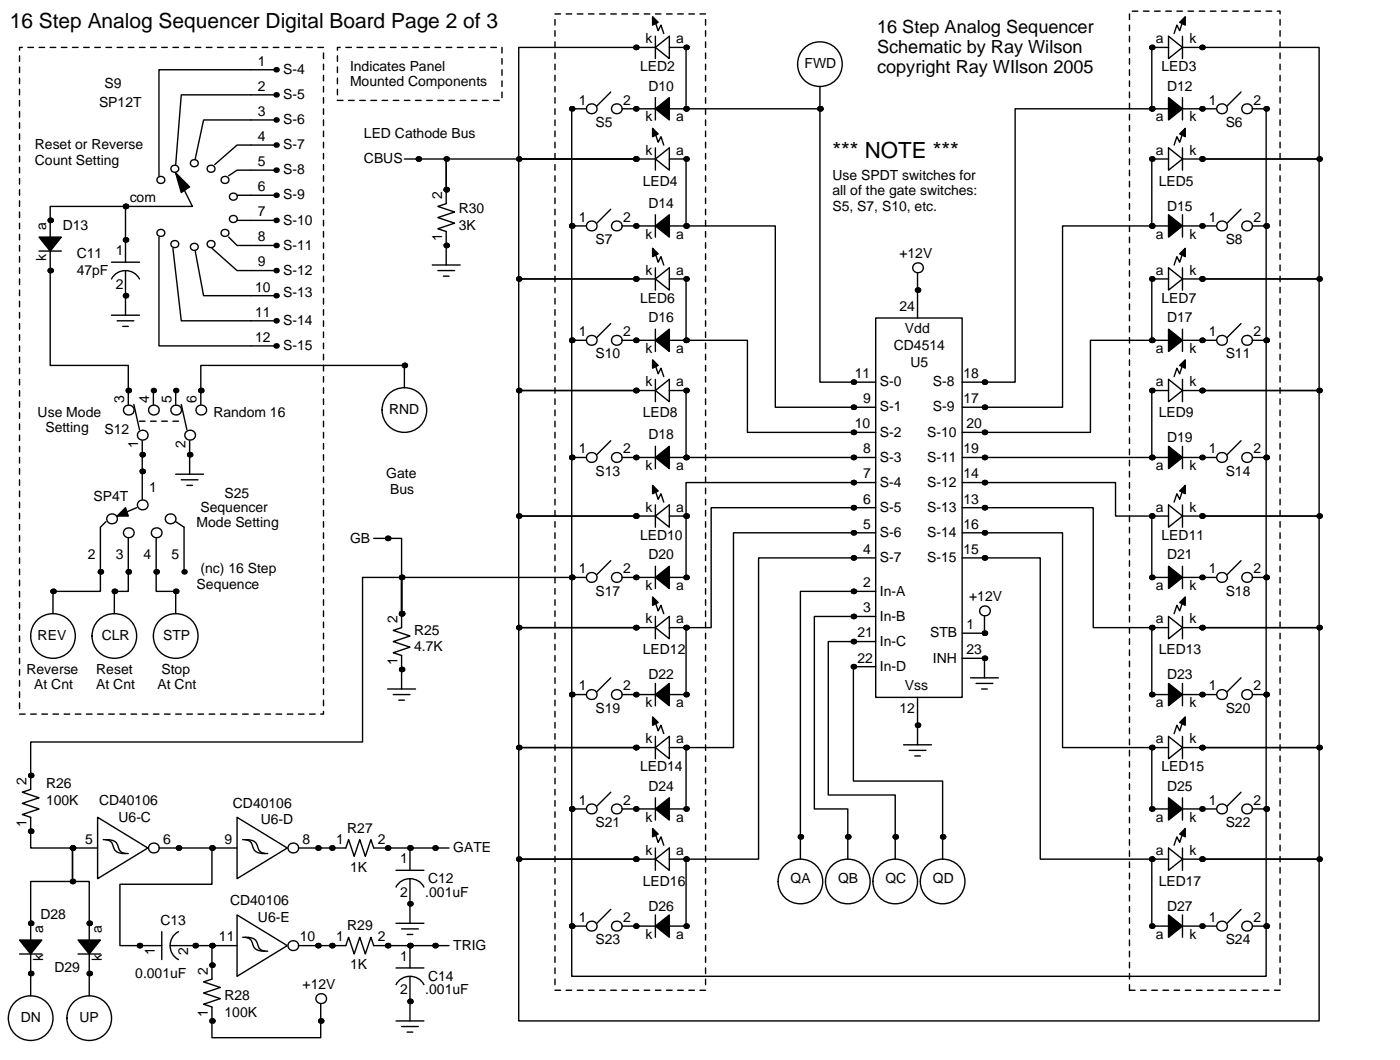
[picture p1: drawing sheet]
<svg xmlns="http://www.w3.org/2000/svg" width="255mm" height="193mm" viewBox="0 0 255 193" stroke-linecap="round" stroke-linejoin="round" font-family="sans-serif">
<g fill="none" stroke="#000" stroke-width=".25">
<path d="M104.1 19.8v158h126.5v-158M115.8 8.6h-21.3v20.4h21.3M125 8.6v11.2h24.4M149.4 19.8v49.8h10.1M149.4 15.7v4.1M209.8 19.8h-24.9v49.8h-9.6M209.8 19.8h3.1M212.9 6.6l2.5 2-2.5 2.1zM212.9 8.6h-3.1v11.2M215.4 8.6h24.9v20.4h-21.4M215.4 4.1l-.5 1.5-.5-1-.5 1.5M215.4 19.8h3.5"/>
<path d="M215.4 6.6v4.1M215.4 17.8v4M76.2 29h5.1v5.5v-5.5h34.5M115.8 29h-21.3v21.8h21.3h-21.3v20.3h21.3h-21.3v22.9h21.3h-21.3v20.3h21.3h-21.3v21.8h21.3h-21.3v20.4h21.3h-21.3v29.4h145.8v-29.4h-21.4M125 29v12.1h16.2v33.1h18.3M212.9 26.9l2.5 2.1-2.5 2zM212.9 29h-3.1v12.1M215.4 24.4l-.5 1.5-.5-1-.5 1.5M215.4 26.9v4.1M215.4 39.1v4.1M215.4 29h3.5M218.9 29h21.4v21.8h-21.4"/>
<path d="M9.1 40.1v-2.5h13.8v6.1M9.1 49.3v17.2h14.3v4.6M125 50.8v11.2h11.1v16.7h23.4M159.5 57.9h15.8v69.1h-15.8zM167.1 52.8v5.1M209.8 41.1h-16.3v33.1h-18.2M209.8 41.1h3.1M212.9 48.8l2.5 2-2.5 2zM212.9 50.8h-3.1v11.2M215.4 46.2l-.5 1.6-.5-1.1-.5 1.6M215.4 48.8v4M215.4 59.9v4.1"/>
<path d="M215.4 41.1h3.5M215.4 50.8h3.5M218.9 50.8h21.4v20.3h-21.4M73.7 66.5h-37.1v4.6M125 71.1v12.2h34.5M209.8 62h-11.2v16.7h-23.3M209.8 62h3.1M212.9 69.1l2.5 2-2.5 2.1zM212.9 71.1h-3.1v12.2M215.4 66.5l-.5 1.6-.5-1-.5 1.5M215.4 69.1v4.1M215.4 71.1h3.5"/>
<path d="M215.4 62h3.5M218.9 71.1h21.4v22.9h-21.4M25.9 82.8v3.1M70.6 98h2.6v13.8M159.5 87.9h-34.5v17.3M159.5 92.5h-30v21.8h-4.5v12.2M159.5 97h-25.9v39.1h-8.6v11.2M175.3 87.9h27.9v6.1h6.6M175.3 97h18.2v39.1h16.3M175.3 92.5h23.8v21.8h10.7M175.3 83.3h37.6M209.8 94v11.2h3.1"/>
<path d="M209.8 94h3.1M212.9 91.9l2.5 2.1-2.5 2zM215.4 89.4l-.5 1.5-.5-1-.5 1.5M215.4 83.3h3.5M215.4 81.3v4M215.4 91.9v4.1M215.4 94h3.5M218.9 94h21.4v20.3h-21.4M18.3 104.1v3.6h-8.6M23.4 104.1v3.6h-2.6M28.4 104.1v3.6h3.6M73.2 111.8v-6.6h-7.2v29.9h-60.4v6.1"/>
<path d="M73.2 105.2v6.6M104.1 105.2h-30.9v6.6M159.5 101.6h-21.3v54.9h-13.2v12.2M159.5 107.7h-13.7v44.7M159.5 112.3h-11.2v35h6.1v5.1M159.5 116.8h-8.6v28h12.2v7.6M175.3 101.6h14.2v54.9h20.3M175.3 119.9h4M175.3 115.3h4M209.8 114.3v12.2h3.1M209.8 114.3h3.1M212.9 112.3l2.5 2-2.5 2z"/>
<path d="M215.4 109.7l-.5 1.6-.5-1.1-.5 1.6M215.4 103.1v4.1M215.4 112.3v4M215.4 114.3h3.5M215.4 105.2h3.5M218.9 114.3h21.4v21.8h-21.4M159.5 121.4h-4.1v20.8h16.3v10.2M164.6 135.6h5.1M165.6 136.7h3.1M166.6 137.7h1M167.1 127v8.6M209.8 136.1v11.2h3.1"/>
<path d="M209.8 136.1h3.1M212.9 134.1l2.5 2-2.5 2.1zM215.4 131.6l-.5 1.5-.5-1-.5 1.5M215.4 124.5v4M215.4 134.1v4.1M215.4 126.5h3.5M215.4 136.1h3.5M218.9 136.1h21.4v20.4h-21.4M5.6 151.4v3h7.6M13.2 154.4v6.1h3.1v7.6M13.2 154.4v6.1h-7.6v7.6M32.5 154.4h6.1v6.6h-16.8v11.2h3.6"/>
<path d="M57.9 154.4h2.6M70.6 154.4h8.6M209.8 156.5v12.2h3.1M209.8 156.5h3.1M212.9 154.4l2.5 2.1-2.5 2zM215.4 151.9l-.5 1.5-.5-1-.5 1.5M215.4 145.3v4.1M215.4 154.4v4.1M215.4 156.5h3.5M215.4 147.3h3.5M35.6 172.2h3v3.6M57.9 172.2h2.6"/>
<path d="M70.6 172.2h8.6M215.4 166.6v4.1M215.4 168.7h3.5M38.6 185.9v3.1h19.8v-3.1"/>
<circle cx="149.4" cy="11.7" r="4.1"/>
</g>
<g fill="#000">
<circle cx="104.1" cy="19.8" r=".51"/>
<circle cx="115.8" cy="8.6" r=".51"/>
<circle cx="125" cy="8.6" r=".51"/>
<circle cx="125" cy="19.8" r=".51"/>
<circle cx="149.4" cy="19.8" r=".51"/>
<circle cx="209.8" cy="19.8" r=".51"/>
<circle cx="209.8" cy="8.6" r=".51"/>
<circle cx="218.9" cy="8.6" r=".51"/>
<circle cx="218.9" cy="19.8" r=".51"/>
<circle cx="230.6" cy="19.8" r=".51"/>
<circle cx="22.9" cy="37.6" r=".51"/>
<circle cx="76.2" cy="29" r=".51"/>
<circle cx="81.3" cy="29" r=".51"/>
<circle cx="81.3" cy="34.5" r=".51"/>
<circle cx="94.5" cy="29" r=".51"/>
<circle cx="115.8" cy="29" r=".51"/>
<circle cx="125" cy="29" r=".51"/>
<circle cx="209.8" cy="29" r=".51"/>
<circle cx="218.9" cy="29" r=".51"/>
<circle cx="240.3" cy="29" r=".51"/>
<circle cx="9.1" cy="49.3" r=".51"/>
<circle cx="9.1" cy="40.1" r=".51"/>
<circle cx="22.9" cy="43.7" r=".51"/>
<circle cx="94.5" cy="50.8" r=".51"/>
<circle cx="104.1" cy="41.1" r=".51"/>
<circle cx="115.8" cy="50.8" r=".51"/>
<circle cx="125" cy="41.1" r=".51"/>
<circle cx="125" cy="50.8" r=".51"/>
<circle cx="167.1" cy="52.8" r=".51"/>
<circle cx="209.8" cy="41.1" r=".51"/>
<circle cx="209.8" cy="50.8" r=".51"/>
<circle cx="218.9" cy="50.8" r=".51"/>
<circle cx="218.9" cy="41.1" r=".51"/>
<circle cx="230.6" cy="41.1" r=".51"/>
<circle cx="240.3" cy="50.8" r=".51"/>
<circle cx="23.4" cy="71.1" r=".51"/>
<circle cx="36.6" cy="71.1" r=".51"/>
<circle cx="73.7" cy="66.5" r=".51"/>
<circle cx="94.5" cy="71.1" r=".51"/>
<circle cx="104.1" cy="62" r=".51"/>
<circle cx="115.8" cy="71.1" r=".51"/>
<circle cx="125" cy="71.1" r=".51"/>
<circle cx="125" cy="62" r=".51"/>
<circle cx="155.4" cy="78.7" r=".51"/>
<circle cx="155.4" cy="74.2" r=".51"/>
<circle cx="155.4" cy="69.6" r=".51"/>
<circle cx="179.3" cy="69.6" r=".51"/>
<circle cx="179.3" cy="74.2" r=".51"/>
<circle cx="179.3" cy="78.7" r=".51"/>
<circle cx="209.8" cy="62" r=".51"/>
<circle cx="209.8" cy="71.1" r=".51"/>
<circle cx="218.9" cy="62" r=".51"/>
<circle cx="218.9" cy="71.1" r=".51"/>
<circle cx="230.6" cy="62" r=".51"/>
<circle cx="240.3" cy="71.1" r=".51"/>
<circle cx="25.9" cy="85.9" r=".51"/>
<circle cx="25.9" cy="82.8" r=".51"/>
<circle cx="70.6" cy="98" r=".51"/>
<circle cx="94.5" cy="94" r=".51"/>
<circle cx="104.1" cy="83.3" r=".51"/>
<circle cx="115.8" cy="94" r=".51"/>
<circle cx="125" cy="83.3" r=".51"/>
<circle cx="125" cy="94" r=".51"/>
<circle cx="155.4" cy="83.3" r=".51"/>
<circle cx="155.4" cy="87.9" r=".51"/>
<circle cx="155.4" cy="92.5" r=".51"/>
<circle cx="155.4" cy="97" r=".51"/>
<circle cx="179.3" cy="83.3" r=".51"/>
<circle cx="179.3" cy="87.9" r=".51"/>
<circle cx="179.3" cy="92.5" r=".51"/>
<circle cx="179.3" cy="97" r=".51"/>
<circle cx="209.8" cy="83.3" r=".51"/>
<circle cx="209.8" cy="94" r=".51"/>
<circle cx="218.9" cy="94" r=".51"/>
<circle cx="218.9" cy="83.3" r=".51"/>
<circle cx="230.6" cy="83.3" r=".51"/>
<circle cx="240.3" cy="94" r=".51"/>
<circle cx="9.7" cy="107.7" r=".51"/>
<circle cx="18.3" cy="104.1" r=".51"/>
<circle cx="20.8" cy="107.7" r=".51"/>
<circle cx="23.4" cy="104.1" r=".51"/>
<circle cx="28.4" cy="104.1" r=".51"/>
<circle cx="32" cy="107.7" r=".51"/>
<circle cx="73.2" cy="105.2" r=".51"/>
<circle cx="73.2" cy="111.8" r=".51"/>
<circle cx="94.5" cy="114.3" r=".51"/>
<circle cx="104.1" cy="105.2" r=".51"/>
<circle cx="115.8" cy="114.3" r=".51"/>
<circle cx="125" cy="114.3" r=".51"/>
<circle cx="125" cy="105.2" r=".51"/>
<circle cx="155.4" cy="112.3" r=".51"/>
<circle cx="155.4" cy="116.8" r=".51"/>
<circle cx="155.4" cy="101.6" r=".51"/>
<circle cx="155.4" cy="107.7" r=".51"/>
<circle cx="179.3" cy="115.3" r=".51"/>
<circle cx="179.3" cy="101.6" r=".51"/>
<circle cx="179.3" cy="119.9" r=".51"/>
<circle cx="179.3" cy="111.3" r="1.02"/>
<circle cx="209.8" cy="105.2" r=".51"/>
<circle cx="209.8" cy="114.3" r=".51"/>
<circle cx="218.9" cy="114.3" r=".51"/>
<circle cx="218.9" cy="105.2" r=".51"/>
<circle cx="230.6" cy="105.2" r=".51"/>
<circle cx="240.3" cy="114.3" r=".51"/>
<circle cx="94.5" cy="136.1" r=".51"/>
<circle cx="104.1" cy="126.5" r=".51"/>
<circle cx="115.8" cy="136.1" r=".51"/>
<circle cx="125" cy="126.5" r=".51"/>
<circle cx="125" cy="136.1" r=".51"/>
<circle cx="155.4" cy="121.4" r=".51"/>
<circle cx="167.1" cy="132.1" r=".51"/>
<circle cx="209.8" cy="136.1" r=".51"/>
<circle cx="209.8" cy="126.5" r=".51"/>
<circle cx="218.9" cy="126.5" r=".51"/>
<circle cx="218.9" cy="136.1" r=".51"/>
<circle cx="230.6" cy="126.5" r=".51"/>
<circle cx="240.3" cy="136.1" r=".51"/>
<circle cx="5.6" cy="141.2" r=".51"/>
<circle cx="5.6" cy="151.4" r=".51"/>
<circle cx="13.2" cy="154.4" r=".51"/>
<circle cx="32.5" cy="154.4" r=".51"/>
<circle cx="38.6" cy="154.4" r=".51"/>
<circle cx="57.9" cy="154.4" r=".51"/>
<circle cx="60.5" cy="154.4" r=".51"/>
<circle cx="70.6" cy="154.4" r=".51"/>
<circle cx="74.7" cy="154.4" r=".51"/>
<circle cx="79.2" cy="154.4" r=".51"/>
<circle cx="94.5" cy="156.5" r=".51"/>
<circle cx="104.1" cy="147.3" r=".51"/>
<circle cx="115.8" cy="156.5" r=".51"/>
<circle cx="125" cy="147.3" r=".51"/>
<circle cx="125" cy="156.5" r=".51"/>
<circle cx="145.8" cy="152.4" r=".51"/>
<circle cx="154.4" cy="152.4" r=".51"/>
<circle cx="163.1" cy="152.4" r=".51"/>
<circle cx="171.7" cy="152.4" r=".51"/>
<circle cx="209.8" cy="147.3" r=".51"/>
<circle cx="209.8" cy="156.5" r=".51"/>
<circle cx="218.9" cy="156.5" r=".51"/>
<circle cx="218.9" cy="147.3" r=".51"/>
<circle cx="230.6" cy="147.3" r=".51"/>
<circle cx="240.3" cy="156.5" r=".51"/>
<circle cx="5.6" cy="168.1" r=".51"/>
<circle cx="13.2" cy="160.5" r=".51"/>
<circle cx="16.3" cy="168.1" r=".51"/>
<circle cx="25.4" cy="172.2" r=".51"/>
<circle cx="35.6" cy="172.2" r=".51"/>
<circle cx="38.6" cy="175.8" r=".51"/>
<circle cx="38.6" cy="172.2" r=".51"/>
<circle cx="57.9" cy="172.2" r=".51"/>
<circle cx="60.5" cy="172.2" r=".51"/>
<circle cx="70.6" cy="172.2" r=".51"/>
<circle cx="74.7" cy="172.2" r=".51"/>
<circle cx="79.2" cy="172.2" r=".51"/>
<circle cx="104.1" cy="168.7" r=".51"/>
<circle cx="125" cy="168.7" r=".51"/>
<circle cx="209.8" cy="168.7" r=".51"/>
<circle cx="218.9" cy="168.7" r=".51"/>
<circle cx="230.6" cy="168.7" r=".51"/>
<circle cx="38.6" cy="185.9" r=".51"/>
<circle cx="58.4" cy="185.9" r=".51"/>
</g>
<path d="M3.6 8.6h55.3v121.4h-55.3zM61.5 8.6h29.9v9.7h-29.9zM101.1 2.5h27.4v177.8h-27.4zM205.7 2h27.5v178.3h-27.5z" fill="none" stroke="#000" stroke-width=".25" stroke-dasharray="1"/>
<g fill="#000" stroke="#000" stroke-width=".25">
<path d="M215.9 3v1.6l-1-.5zM212.9 17.8l2.5 2-2.5 2zM215.9 23.4v1.5l-1-.5zM212.9 39.1l2.5 2-2.5 2.1zM215.9 45.2v1.5l-1-.5zM212.9 59.9l2.5 2.1-2.5 2zM215.9 65.5v1.6l-1-.6zM212.9 81.3l2.5 2-2.5 2zM215.9 88.4v1.5l-1-.5zM212.9 103.1l2.5 2.1-2.5 2zM215.9 108.7v1.5l-1-.5zM212.9 124.5l2.5 2-2.5 2z"/>
<path d="M215.9 130.6v1.5l-1-.5zM212.9 145.3l2.5 2-2.5 2.1zM215.9 150.9v1.5l-1-.5zM212.9 166.6l2.5 2.1-2.5 2z"/>
</g>
<circle cx="179.3" cy="111.3" r=".76" fill="#fff"/>
<g fill="none" stroke="#000" stroke-width=".25">
<path d="M115.8 8.6h3.6M119.4 8.6l2.5-2v4.1zM119.4 4.1l.5 1.5 .5-1 .5 1.5M119.4 6.6v4.1M121.9 8.6h3.1M115.8 29h3.6M119.4 29l2.5-2.1v4.1zM119.4 24.4l.5 1.5 .5-1 .5 1.5M119.4 26.9v4.1M121.9 29h3.1M115.8 50.8h3.6M119.4 50.8l2.5-2v4z"/>
<path d="M119.4 46.2l.5 1.6 .5-1.1 .5 1.6M119.4 48.8v4M121.9 50.8h3.1M115.8 71.1h3.6M119.4 71.1l2.5-2v4.1zM119.4 66.5l.5 1.6 .5-1 .5 1.5M119.4 69.1v4.1M121.9 71.1h3.1M115.8 94h3.6M119.4 94l2.5-2.1v4.1zM119.4 89.4l.5 1.5 .5-1 .5 1.5M119.4 91.9v4.1"/>
<path d="M121.9 94h3.1M115.8 114.3h3.6M119.4 114.3l2.5-2v4zM119.4 109.7l.5 1.6 .5-1.1 .5 1.6M119.4 112.3v4M121.9 114.3h3.1M179.3 112.3v3M179.3 119.9v3.5M115.8 136.1h3.6M119.4 136.1l2.5-2v4.1zM119.4 131.6l.5 1.5 .5-1 .5 1.5M119.4 134.1v4.1"/>
<path d="M121.9 136.1h3.1M176.8 123.4h5.1M177.8 124.5h3M178.8 125.5h1M115.8 156.5h3.6M119.4 156.5l2.5-2.1v4.1zM119.4 151.9l.5 1.5 .5-1 .5 1.5M119.4 154.4v4.1M121.9 156.5h3.1"/>
</g>
<g fill="#000">
<circle cx="107.7" cy="19.8" r="1.02"/>
<circle cx="115.8" cy="8.6" r=".51"/>
<circle cx="125" cy="8.6" r=".51"/>
<circle cx="115.8" cy="29" r=".51"/>
<circle cx="125" cy="29" r=".51"/>
<circle cx="115.8" cy="50.8" r=".51"/>
<circle cx="125" cy="50.8" r=".51"/>
<circle cx="115.8" cy="71.1" r=".51"/>
<circle cx="125" cy="71.1" r=".51"/>
<circle cx="115.8" cy="94" r=".51"/>
<circle cx="125" cy="94" r=".51"/>
<circle cx="115.8" cy="114.3" r=".51"/>
<circle cx="125" cy="114.3" r=".51"/>
<circle cx="179.3" cy="115.3" r=".51"/>
<circle cx="179.3" cy="119.9" r=".51"/>
<circle cx="115.8" cy="136.1" r=".51"/>
<circle cx="125" cy="136.1" r=".51"/>
<circle cx="115.8" cy="156.5" r=".51"/>
<circle cx="125" cy="156.5" r=".51"/>
</g>
<path d="M118.9 3l1 1.1-1 .5zM118.9 23.4l1 1-1 .5zM118.9 45.2l1 1-1 .5zM118.9 65.5l1 1-1 .6zM118.9 88.4l1 1-1 .5zM118.9 108.7l1 1-1 .5zM118.9 130.6l1 1-1 .5zM118.9 150.9l1 1-1 .5z" fill="#000" stroke="#000" stroke-width=".25"/>
<circle cx="107.7" cy="19.8" r=".76" fill="#fff"/>
<circle cx="112.3" cy="19.8" r="1.02" fill="#000"/>
<circle cx="112.3" cy="19.8" r=".76" fill="#fff"/>
<path d="M104.1 19.8h2.6M111.3 16.8l-2.6 2.5M113.3 19.8h2.5" fill="none" stroke="#000" stroke-width=".25"/>
<g fill="#000">
<circle cx="104.1" cy="19.8" r=".51"/>
<circle cx="115.8" cy="19.8" r=".51"/>
<circle cx="107.7" cy="41.1" r="1.02"/>
</g>
<circle cx="107.7" cy="41.1" r=".76" fill="#fff"/>
<circle cx="112.3" cy="41.1" r="1.02" fill="#000"/>
<circle cx="112.3" cy="41.1" r=".76" fill="#fff"/>
<path d="M111.3 38.1l-2.6 2.5M104.1 41.1h2.6M113.3 41.1h2.5" fill="none" stroke="#000" stroke-width=".25"/>
<g fill="#000">
<circle cx="104.1" cy="41.1" r=".51"/>
<circle cx="115.8" cy="41.1" r=".51"/>
<circle cx="107.7" cy="62" r="1.02"/>
</g>
<circle cx="107.7" cy="62" r=".76" fill="#fff"/>
<circle cx="112.3" cy="62" r="1.02" fill="#000"/>
<circle cx="112.3" cy="62" r=".76" fill="#fff"/>
<path d="M111.3 58.9l-2.6 2.6M104.1 62h2.6M113.3 62h2.5" fill="none" stroke="#000" stroke-width=".25"/>
<g fill="#000">
<circle cx="104.1" cy="62" r=".51"/>
<circle cx="115.8" cy="62" r=".51"/>
<circle cx="107.7" cy="83.3" r="1.02"/>
</g>
<circle cx="107.7" cy="83.3" r=".76" fill="#fff"/>
<circle cx="112.3" cy="83.3" r="1.02" fill="#000"/>
<circle cx="112.3" cy="83.3" r=".76" fill="#fff"/>
<path d="M104.1 83.3h2.6M111.3 80.3l-2.6 2.5M113.3 83.3h2.5" fill="none" stroke="#000" stroke-width=".25"/>
<g fill="#000">
<circle cx="104.1" cy="83.3" r=".51"/>
<circle cx="115.8" cy="83.3" r=".51"/>
<circle cx="107.7" cy="105.2" r="1.02"/>
</g>
<circle cx="107.7" cy="105.2" r=".76" fill="#fff"/>
<circle cx="112.3" cy="105.2" r="1.02" fill="#000"/>
<circle cx="112.3" cy="105.2" r=".76" fill="#fff"/>
<path d="M104.1 105.2h2.6M111.3 102.1l-2.6 2.5M113.3 105.2h2.5" fill="none" stroke="#000" stroke-width=".25"/>
<g fill="#000">
<circle cx="104.1" cy="105.2" r=".51"/>
<circle cx="115.8" cy="105.2" r=".51"/>
<circle cx="107.7" cy="126.5" r="1.02"/>
</g>
<circle cx="107.7" cy="126.5" r=".76" fill="#fff"/>
<circle cx="112.3" cy="126.5" r="1.02" fill="#000"/>
<circle cx="112.3" cy="126.5" r=".76" fill="#fff"/>
<path d="M104.1 126.5h2.6M111.3 123.4l-2.6 2.6M113.3 126.5h2.5" fill="none" stroke="#000" stroke-width=".25"/>
<g fill="#000">
<circle cx="104.1" cy="126.5" r=".51"/>
<circle cx="115.8" cy="126.5" r=".51"/>
<circle cx="107.7" cy="147.3" r="1.02"/>
</g>
<circle cx="107.7" cy="147.3" r=".76" fill="#fff"/>
<circle cx="112.3" cy="147.3" r="1.02" fill="#000"/>
<circle cx="112.3" cy="147.3" r=".76" fill="#fff"/>
<path d="M104.1 147.3h2.6M111.3 144.3l-2.6 2.5M113.3 147.3h2.5" fill="none" stroke="#000" stroke-width=".25"/>
<g fill="#000">
<circle cx="104.1" cy="147.3" r=".51"/>
<circle cx="115.8" cy="147.3" r=".51"/>
<circle cx="107.7" cy="168.7" r="1.02"/>
</g>
<circle cx="107.7" cy="168.7" r=".76" fill="#fff"/>
<circle cx="112.3" cy="168.7" r="1.02" fill="#000"/>
<circle cx="112.3" cy="168.7" r=".76" fill="#fff"/>
<path d="M104.1 168.7h2.6M111.3 165.6l-2.6 2.5M113.3 168.7h2.5" fill="none" stroke="#000" stroke-width=".25"/>
<g fill="#000">
<circle cx="222.5" cy="19.8" r="1.02"/>
<circle cx="104.1" cy="168.7" r=".51"/>
<circle cx="115.8" cy="168.7" r=".51"/>
</g>
<circle cx="222.5" cy="19.8" r=".76" fill="#fff"/>
<circle cx="227.1" cy="19.8" r="1.02" fill="#000"/>
<circle cx="227.1" cy="19.8" r=".76" fill="#fff"/>
<path d="M218.9 19.8h2.6M226.1 16.8l-2.6 2.5M228.1 19.8h2.5" fill="none" stroke="#000" stroke-width=".25"/>
<g fill="#000">
<circle cx="218.9" cy="19.8" r=".51"/>
<circle cx="230.6" cy="19.8" r=".51"/>
<circle cx="222.5" cy="41.1" r="1.02"/>
</g>
<circle cx="222.5" cy="41.1" r=".76" fill="#fff"/>
<circle cx="227.1" cy="41.1" r="1.02" fill="#000"/>
<circle cx="227.1" cy="41.1" r=".76" fill="#fff"/>
<path d="M226.1 38.1l-2.6 2.5M218.9 41.1h2.6M228.1 41.1h2.5" fill="none" stroke="#000" stroke-width=".25"/>
<g fill="#000">
<circle cx="218.9" cy="41.1" r=".51"/>
<circle cx="230.6" cy="41.1" r=".51"/>
<circle cx="222.5" cy="62" r="1.02"/>
</g>
<circle cx="222.5" cy="62" r=".76" fill="#fff"/>
<circle cx="227.1" cy="62" r="1.02" fill="#000"/>
<circle cx="227.1" cy="62" r=".76" fill="#fff"/>
<path d="M226.1 58.9l-2.6 2.6M218.9 62h2.6M228.1 62h2.5" fill="none" stroke="#000" stroke-width=".25"/>
<g fill="#000">
<circle cx="218.9" cy="62" r=".51"/>
<circle cx="230.6" cy="62" r=".51"/>
<circle cx="222.5" cy="83.3" r="1.02"/>
</g>
<circle cx="222.5" cy="83.3" r=".76" fill="#fff"/>
<circle cx="227.1" cy="83.3" r="1.02" fill="#000"/>
<circle cx="227.1" cy="83.3" r=".76" fill="#fff"/>
<path d="M218.9 83.3h2.6M226.1 80.3l-2.6 2.5M228.1 83.3h2.5" fill="none" stroke="#000" stroke-width=".25"/>
<g fill="#000">
<circle cx="218.9" cy="83.3" r=".51"/>
<circle cx="230.6" cy="83.3" r=".51"/>
<circle cx="222.5" cy="105.2" r="1.02"/>
</g>
<circle cx="222.5" cy="105.2" r=".76" fill="#fff"/>
<circle cx="227.1" cy="105.2" r="1.02" fill="#000"/>
<circle cx="227.1" cy="105.2" r=".76" fill="#fff"/>
<path d="M218.9 105.2h2.6M226.1 102.1l-2.6 2.5M228.1 105.2h2.5" fill="none" stroke="#000" stroke-width=".25"/>
<g fill="#000">
<circle cx="218.9" cy="105.2" r=".51"/>
<circle cx="230.6" cy="105.2" r=".51"/>
<circle cx="222.5" cy="126.5" r="1.02"/>
</g>
<circle cx="222.5" cy="126.5" r=".76" fill="#fff"/>
<circle cx="227.1" cy="126.5" r="1.02" fill="#000"/>
<circle cx="227.1" cy="126.5" r=".76" fill="#fff"/>
<path d="M218.9 126.5h2.6M226.1 123.4l-2.6 2.6M228.1 126.5h2.5" fill="none" stroke="#000" stroke-width=".25"/>
<g fill="#000">
<circle cx="218.9" cy="126.5" r=".51"/>
<circle cx="230.6" cy="126.5" r=".51"/>
<circle cx="222.5" cy="147.3" r="1.02"/>
</g>
<circle cx="222.5" cy="147.3" r=".76" fill="#fff"/>
<circle cx="227.1" cy="147.3" r="1.02" fill="#000"/>
<circle cx="227.1" cy="147.3" r=".76" fill="#fff"/>
<path d="M218.9 147.3h2.6M226.1 144.3l-2.6 2.5M228.1 147.3h2.5" fill="none" stroke="#000" stroke-width=".25"/>
<g fill="#000">
<circle cx="218.9" cy="147.3" r=".51"/>
<circle cx="230.6" cy="147.3" r=".51"/>
<circle cx="222.5" cy="168.7" r="1.02"/>
</g>
<circle cx="222.5" cy="168.7" r=".76" fill="#fff"/>
<circle cx="227.1" cy="168.7" r="1.02" fill="#000"/>
<circle cx="227.1" cy="168.7" r=".76" fill="#fff"/>
<path d="M218.9 168.7h2.6M226.1 165.6l-2.6 2.5M228.1 168.7h2.5" fill="none" stroke="#000" stroke-width=".25"/>
<g fill="#000">
<circle cx="34.5" cy="79.2" r="1.02"/>
<circle cx="218.9" cy="168.7" r=".51"/>
<circle cx="230.6" cy="168.7" r=".51"/>
</g>
<circle cx="34.5" cy="79.2" r=".76" fill="#fff"/>
<path d="M34.5 80.3v2.5" fill="none" stroke="#000" stroke-width=".25"/>
<g fill="#000">
<circle cx="36.6" cy="74.7" r="1.02"/>
<circle cx="34.5" cy="82.8" r=".51"/>
</g>
<circle cx="36.6" cy="74.7" r=".76" fill="#fff"/>
<circle cx="32" cy="74.7" r="1.02" fill="#000"/>
<circle cx="32" cy="74.7" r=".76" fill="#fff"/>
<path d="M32 71.1v2.6M33 73.7l1 4.5M36.6 71.1v2.6" fill="none" stroke="#000" stroke-width=".25"/>
<g fill="#000">
<circle cx="25.9" cy="79.2" r="1.02"/>
<circle cx="32" cy="71.1" r=".51"/>
<circle cx="36.6" cy="71.1" r=".51"/>
</g>
<circle cx="25.9" cy="79.2" r=".76" fill="#fff"/>
<path d="M25.9 80.3v2.5" fill="none" stroke="#000" stroke-width=".25"/>
<g fill="#000">
<circle cx="27.9" cy="74.7" r="1.02"/>
<circle cx="25.9" cy="82.8" r=".51"/>
</g>
<circle cx="27.9" cy="74.7" r=".76" fill="#fff"/>
<circle cx="23.4" cy="74.7" r="1.02" fill="#000"/>
<circle cx="23.4" cy="74.7" r=".76" fill="#fff"/>
<g fill="none" stroke="#000" stroke-width=".25">
<path d="M78.7 48.3h5.1M79.8 49.3h3M80.8 50.3h1M81.3 44.7v3.6M23.4 71.1v2.6M24.4 73.7l1 4.5M27.9 71.1v2.6M73.7 66.5v4.1"/>
<circle cx="73.7" cy="74.7" r="4.1"/>
</g>
<g fill="#000">
<circle cx="81.3" cy="44.7" r=".51"/>
<circle cx="167.1" cy="48.8" r="1.02"/>
<circle cx="23.4" cy="71.1" r=".51"/>
<circle cx="27.9" cy="71.1" r=".51"/>
<circle cx="73.7" cy="66.5" r=".51"/>
</g>
<path d="M25.4 76.7h8.1" fill="none" stroke="#000" stroke-width=".25" stroke-dasharray="1"/>
<circle cx="167.1" cy="48.8" r=".76" fill="#fff"/>
<path d="M167.1 49.8v3" fill="none" stroke="#000" stroke-width=".25"/>
<g fill="#000">
<circle cx="167.1" cy="52.8" r=".51"/>
<circle cx="58.4" cy="181.9" r="1.02"/>
</g>
<circle cx="58.4" cy="181.9" r=".76" fill="#fff"/>
<g fill="none" stroke="#000" stroke-width=".25">
<path d="M115.8 19.8h3.6M119.4 17.8v4M121.9 19.8h3.1M119.4 39.1v4.1M115.8 41.1h3.6M119.4 59.9v4.1M121.9 41.1h3.1M115.8 62h3.6M121.9 62h3.1M115.8 83.3h3.6M119.4 81.3v4M121.9 83.3h3.1"/>
<path d="M115.8 105.2h3.6M119.4 103.1v4.1M121.9 105.2h3.1M70.6 125.5h5.1M71.6 126.5h3.1M72.6 127.5h1.1M73.2 121.9v3.6M115.8 126.5h3.6M119.4 124.5v4M121.9 126.5h3.1M115.8 147.3h3.6M119.4 145.3v4.1"/>
<path d="M121.9 147.3h3.1M145.8 152.4v4.1M154.4 152.4v4.1M163.1 152.4v4.1M171.7 152.4v4.1M5.6 177.3v4.1M16.3 177.3v4.1M38.6 175.8v2.5l-1.5 .5 3 1-3 1 3 1.1-3 1 1.5 .5v2.5M43.2 166.6l9.1 5.6-9.1 5.6zM44.2 170.7a1.69 1.69 0 0 1 2 1.6 1.9 1.9 0 0 0 2.1 .9M44.7 170.7a1.86 1.86 0 0 1 2.3 1.6 1.47 1.47 0 0 0 1.8 .9M115.8 168.7h3.6"/>
<path d="M119.4 166.6v4.1M121.9 168.7h3.1M58.4 182.9v3"/>
<circle cx="145.8" cy="160.5" r="4.1"/>
<circle cx="154.4" cy="160.5" r="4.1"/>
<circle cx="163.1" cy="160.5" r="4.1"/>
<circle cx="171.7" cy="160.5" r="4.1"/>
<circle cx="5.6" cy="185.4" r="4.1"/>
<circle cx="16.3" cy="185.4" r="4.1"/>
</g>
<g fill="#000">
<circle cx="115.8" cy="19.8" r=".51"/>
<circle cx="125" cy="19.8" r=".51"/>
<circle cx="115.8" cy="41.1" r=".51"/>
<circle cx="125" cy="41.1" r=".51"/>
<circle cx="115.8" cy="62" r=".51"/>
<circle cx="125" cy="62" r=".51"/>
<circle cx="115.8" cy="83.3" r=".51"/>
<circle cx="125" cy="83.3" r=".51"/>
<circle cx="115.8" cy="105.2" r=".51"/>
<circle cx="125" cy="105.2" r=".51"/>
<circle cx="73.2" cy="121.9" r=".51"/>
<circle cx="115.8" cy="126.5" r=".51"/>
<circle cx="125" cy="126.5" r=".51"/>
<circle cx="115.8" cy="147.3" r=".51"/>
<circle cx="125" cy="147.3" r=".51"/>
<circle cx="145.8" cy="152.4" r=".51"/>
<circle cx="154.4" cy="152.4" r=".51"/>
<circle cx="163.1" cy="152.4" r=".51"/>
<circle cx="171.7" cy="152.4" r=".51"/>
<circle cx="5.6" cy="177.3" r=".51"/>
<circle cx="16.3" cy="177.3" r=".51"/>
<circle cx="38.6" cy="175.8" r=".51"/>
<circle cx="53.3" cy="172.2" r="1.02"/>
<circle cx="115.8" cy="168.7" r=".51"/>
<circle cx="125" cy="168.7" r=".51"/>
<circle cx="38.6" cy="185.9" r=".51"/>
<circle cx="58.4" cy="185.9" r=".51"/>
</g>
<path d="M119.4 19.8l2.5-2v4zM119.4 41.1l2.5-2v4.1zM119.4 62l2.5-2.1v4.1zM119.4 83.3l2.5-2v4zM119.4 105.2l2.5-2.1v4.1zM119.4 126.5l2.5-2v4zM119.4 147.3l2.5-2v4.1zM119.4 168.7l2.5-2.1v4.1z" fill="#000" stroke="#000" stroke-width=".25"/>
<circle cx="53.3" cy="172.2" r=".76" fill="#fff"/>
<path d="M43.2 148.8l9.1 5.6-9.1 5.6zM44.2 152.9a1.69 1.69 0 0 1 2 1.7 1.9 1.9 0 0 0 2.1 .8M44.7 152.9a1.86 1.86 0 0 1 2.3 1.7 1.47 1.47 0 0 0 1.8 .8M38.6 172.2h4.6M54.4 172.2h3.5" fill="none" stroke="#000" stroke-width=".25"/>
<g fill="#000">
<circle cx="53.3" cy="154.4" r="1.02"/>
<circle cx="38.6" cy="172.2" r=".51"/>
<circle cx="57.9" cy="172.2" r=".51"/>
</g>
<circle cx="53.3" cy="154.4" r=".76" fill="#fff"/>
<path d="M18.8 152.9a1.69 1.69 0 0 1 2 1.7 1.9 1.9 0 0 0 2.1 .8M38.6 154.4h4.6M54.4 154.4h3.5" fill="none" stroke="#000" stroke-width=".25"/>
<g fill="#000">
<circle cx="27.9" cy="154.4" r="1.02"/>
<circle cx="38.6" cy="154.4" r=".51"/>
<circle cx="57.9" cy="154.4" r=".51"/>
</g>
<circle cx="27.9" cy="154.4" r=".76" fill="#fff"/>
<g fill="none" stroke="#000" stroke-width=".25">
<path d="M45.7 12.7h4.6M45.7 17.3h4.6M22.9 37.6h4.5M45.7 31h4.6M45.7 35.6h4.6M45.7 26.4h4.6M45.7 21.8h4.6M7.1 45.7h4.1M9.1 40.1v3.1M9.1 45.7v3.6M20.3 50.8a2.88 2.88 0 0 1 5.1 0M20.3 57.4h5.1"/>
<path d="M20.3 47.8h5.1M21.3 58.4h3.1M22.4 59.4h1M22.9 43.7v4.1M22.9 49.3v8.1M45.7 58.4h4.6M45.7 40.1h4.6M45.7 44.7h4.6M45.7 49.3h4.6M45.7 53.8h4.6M45.7 63h4.6M32 86.4h5.1"/>
<path d="M33 87.4h3.1M34 88.4h1.1M34.5 82.8v3.6M73.2 111.8v2.5l-1.6 .5 3.1 1-3.1 1 3.1 1.1-3.1 1 1.6 .5v2.5M13.2 154.4h4.6M17.8 148.8l9.1 5.6-9.1 5.6zM19.3 152.9a1.86 1.86 0 0 1 2.3 1.7 1.47 1.47 0 0 0 1.8 .8M29 154.4h3.5M25.4 172.2h4.1M29.5 169.7v5.1M31 172.2h4.6M32.5 169.7a2.88 2.88 0 0 0 0 5.1"/>
<path d="M72.1 179.3a2.88 2.88 0 0 1 5.1 0M72.1 176.3h5.1M74.7 172.2v4.1M74.7 177.8v4.6"/>
</g>
<g fill="#000">
<circle cx="50.3" cy="12.7" r=".51"/>
<circle cx="50.3" cy="17.3" r=".51"/>
<circle cx="22.9" cy="37.6" r=".51"/>
<circle cx="42.4" cy="39.9" r=".76"/>
<circle cx="50.3" cy="26.4" r=".51"/>
<circle cx="50.3" cy="31" r=".51"/>
<circle cx="50.3" cy="21.8" r=".51"/>
<circle cx="50.3" cy="35.6" r=".51"/>
<circle cx="9.1" cy="49.3" r=".51"/>
<circle cx="9.1" cy="40.1" r=".51"/>
<circle cx="22.9" cy="53.8" r=".51"/>
<circle cx="22.9" cy="43.7" r=".51"/>
<circle cx="50.3" cy="49.3" r=".51"/>
<circle cx="50.3" cy="53.8" r=".51"/>
<circle cx="50.3" cy="40.1" r=".51"/>
<circle cx="50.3" cy="44.7" r=".51"/>
<circle cx="50.3" cy="58.4" r=".51"/>
<circle cx="50.3" cy="63" r=".51"/>
<circle cx="34.5" cy="82.8" r=".51"/>
<circle cx="73.2" cy="111.8" r=".51"/>
<circle cx="73.2" cy="121.9" r=".51"/>
<circle cx="13.2" cy="154.4" r=".51"/>
<circle cx="32.5" cy="154.4" r=".51"/>
<circle cx="25.4" cy="172.2" r=".51"/>
<circle cx="35.6" cy="172.2" r=".51"/>
<circle cx="74.7" cy="172.2" r=".51"/>
<circle cx="74.7" cy="182.4" r=".51"/>
</g>
<path d="M7.1 43.2h4.1l-2.1 2.5z" fill="#000" stroke="#000" stroke-width=".25"/>
<circle cx="42.4" cy="39.9" r=".51" fill="#fff"/>
<circle cx="29.2" cy="42.4" r=".76" fill="#000"/>
<circle cx="29.2" cy="42.4" r=".51" fill="#fff"/>
<circle cx="40.9" cy="42.4" r=".76" fill="#000"/>
<circle cx="40.9" cy="42.4" r=".51" fill="#fff"/>
<circle cx="35.3" cy="45" r=".76" fill="#000"/>
<circle cx="35.3" cy="45" r=".51" fill="#fff"/>
<circle cx="31.8" cy="44.5" r=".76" fill="#000"/>
<circle cx="31.8" cy="44.5" r=".51" fill="#fff"/>
<circle cx="38.4" cy="44.5" r=".76" fill="#000"/>
<circle cx="38.4" cy="44.5" r=".51" fill="#fff"/>
<circle cx="35.3" cy="29.7" r=".76" fill="#000"/>
<circle cx="35.3" cy="29.7" r=".51" fill="#fff"/>
<circle cx="42.4" cy="35.8" r=".76" fill="#000"/>
<circle cx="42.4" cy="35.8" r=".51" fill="#fff"/>
<circle cx="40.9" cy="32.8" r=".76" fill="#000"/>
<circle cx="40.9" cy="32.8" r=".51" fill="#fff"/>
<circle cx="31.8" cy="30.7" r=".76" fill="#000"/>
<circle cx="31.8" cy="30.7" r=".51" fill="#fff"/>
<circle cx="29.2" cy="32.8" r=".76" fill="#000"/>
<circle cx="29.2" cy="32.8" r=".51" fill="#fff"/>
<circle cx="38.4" cy="30.7" r=".76" fill="#000"/>
<circle cx="38.4" cy="30.7" r=".51" fill="#fff"/>
<g fill="none" stroke="#000" stroke-width=".25">
<path d="M45.7 12.7h-16.7v19.3M45.7 17.3h-12.7l-1 12.7M32 31.5l3.1 6.1h-7.7M43.2 35.6h2.5M45.7 21.8h-8.6l-1.5 7.2M45.7 26.4h-2.5l-4.1 3.6M45.7 31h-2.5l-1.5 1M73.7 29h2.5M81.3 34.5v2.6l-1.5 .5 3 1-3 1 3 1-3 1.1 1.5 .5v2.5M29 43.2v19.8h16.7M31.5 45.2l1.5 13.2h12.7M35.6 45.7l1.5 8.1h8.6"/>
<path d="M38.6 45.2l4.6 4.1h2.5M41.7 43.2l1.5 1.5h2.5M43.2 40.1h2.5M25.9 85.9v5M28.4 98v6.1M68.1 98h2.5M9.7 107.7v4.1M20.8 107.7v4.1M32 107.7v4.1M5.6 141.2v2.6l-1.5 .5 3 1-3 1 3 1-3 1 1.5 .5v2.6M60.5 154.4h2.5l.5-1.5 1 3.1 1-3.1 1 3.1 1.1-3.1 .5 1.5h2.5M72.1 158.5h5.1"/>
<path d="M74.7 154.4v4.1M79.2 154.4h2.6M3.6 173.7h4M5.6 168.1v3.1M5.6 173.7v3.6M14.2 173.7h4.1M16.3 168.1v3.1M16.3 173.7v3.6M60.5 172.2h2.5l.5-1.5 1 3 1-3 1 3 1.1-3 .5 1.5h2.5M72.1 161.5a2.88 2.88 0 0 1 5.1 0M72.1 168.1h5.1M73.2 169.2h3"/>
<path d="M74.2 170.2h1M74.7 160v8.1M79.2 172.2h2.6M72.1 185.9h5.1M73.2 186.9h3M74.2 188h1M74.7 182.4v3.5"/>
<circle cx="9.7" cy="115.8" r="4.1"/>
<circle cx="20.8" cy="115.8" r="4.1"/>
<circle cx="32" cy="115.8" r="4.1"/>
</g>
<path d="M32 31.5l2.5 2.5-1.5 1.1zM3.6 171.2h4l-2 2.5zM14.2 171.2h4.1l-2 2.5z" fill="#000" stroke="#000" stroke-width=".25"/>
<g fill="#000">
<circle cx="76.2" cy="29" r=".51"/>
<circle cx="81.3" cy="34.5" r=".51"/>
<circle cx="81.3" cy="44.7" r=".51"/>
<circle cx="25.9" cy="85.9" r=".51"/>
<circle cx="28.4" cy="97" r="1.02"/>
<circle cx="70.6" cy="98" r=".51"/>
<circle cx="9.7" cy="107.7" r=".51"/>
<circle cx="20.8" cy="107.7" r=".51"/>
<circle cx="28.4" cy="104.1" r=".51"/>
<circle cx="32" cy="107.7" r=".51"/>
<circle cx="5.6" cy="141.2" r=".51"/>
<circle cx="5.6" cy="151.4" r=".51"/>
<circle cx="60.5" cy="154.4" r=".51"/>
<circle cx="70.6" cy="154.4" r=".51"/>
<circle cx="74.7" cy="154.4" r=".51"/>
<circle cx="79.2" cy="154.4" r=".51"/>
<circle cx="5.6" cy="177.3" r=".51"/>
<circle cx="5.6" cy="168.1" r=".51"/>
<circle cx="16.3" cy="168.1" r=".51"/>
<circle cx="16.3" cy="177.3" r=".51"/>
<circle cx="60.5" cy="172.2" r=".51"/>
<circle cx="70.6" cy="172.2" r=".51"/>
<circle cx="74.7" cy="164.6" r=".51"/>
<circle cx="79.2" cy="172.2" r=".51"/>
<circle cx="74.7" cy="182.4" r=".51"/>
</g>
<circle cx="28.4" cy="97" r=".76" fill="#fff"/>
<path d="M23.4 98v6.1" fill="none" stroke="#000" stroke-width=".25"/>
<g fill="#000">
<circle cx="25.9" cy="91.9" r="1.02"/>
<circle cx="23.4" cy="104.1" r=".51"/>
</g>
<circle cx="25.9" cy="91.9" r=".76" fill="#fff"/>
<path d="M18.3 96v8.1M24.9 92.5l-3.6 1.5M33.5 96v8.1" fill="none" stroke="#000" stroke-width=".25"/>
<path d="M21.3 94l1.6-1.5 .5 1.5z" fill="#000" stroke="#000" stroke-width=".25"/>
<g fill="#000">
<circle cx="23.4" cy="97" r="1.02"/>
<circle cx="18.3" cy="104.1" r=".51"/>
<circle cx="33.5" cy="104.1" r=".51"/>
</g>
<circle cx="23.4" cy="97" r=".76" fill="#fff"/>
<circle cx="31" cy="94.5" r="1.02" fill="#000"/>
<circle cx="31" cy="94.5" r=".76" fill="#fff"/>
<path d="M32 95l1.5 1" fill="none" stroke="#000" stroke-width=".25"/>
<circle cx="20.3" cy="94.5" r="1.02" fill="#000"/>
<circle cx="20.3" cy="94.5" r=".76" fill="#fff"/>
<path d="M19.3 95l-1 1" fill="none" stroke="#000" stroke-width=".25"/>
<text font-size="4.1" x="151.6" y="28.7">*** NOTE ***</text>
<text font-size="3.8" x="1.8" y="5.1">16 Step Analog Sequencer Digital Board Page 2 of 3</text>
<g font-size="3.3">
<text x="159.8" y="6.1">16 Step Analog Sequencer</text>
<text x="159.8" y="9.7">Schematic by Ray Wilson</text>
<text x="159.8" y="13.2">copyright Ray WIlson 2005</text>
</g>
<g font-size="2.5">
<text x="47" y="11.9">1</text>
<text x="117.6" y="7.9">k</text>
<text x="123.2" y="7.9">a</text>
<text x="210.6" y="7.9">a</text>
<text x="216.7" y="7.9">k</text>
<text x="19.1" y="16">S9</text>
<text x="47" y="16.5">2</text>
<text x="51.6" y="13.5">S-4</text>
<text x="63.8" y="13">Indicates Panel</text>
<text x="63.8" y="15.7">Mounted Components</text>
<text x="116.6" y="13">LED2</text>
<text x="118.1" y="16.5">D10</text>
<text x="146.6" y="12.4">FWD</text>
<text x="211.6" y="13">LED3</text>
<text x="212.6" y="16.5">D12</text>
<text x="18" y="19.6">SP12T</text>
<text x="47" y="21.1">3</text>
<text x="51.6" y="18">S-5</text>
<text x="51.6" y="22.6">S-6</text>
<text x="105.4" y="19.1">1</text>
<text x="108.5" y="23.1">S5</text>
<text x="113.5" y="19.1">2</text>
<text x="117.6" y="22.1">k</text>
<text x="123.2" y="22.1">a</text>
<text x="210.6" y="22.1">a</text>
<text x="216.7" y="22.1">k</text>
<text x="220.2" y="19.1">1</text>
<text x="223.3" y="23.1">S6</text>
<text x="228.3" y="19.1">2</text>
<text x="6.3" y="27.2">Reset or Reverse</text>
<text x="6.3" y="30">Count Setting</text>
<text x="47" y="25.7">4</text>
<text x="51.6" y="27.2">S-7</text>
<text x="66.3" y="25.1">LED Cathode Bus</text>
<text x="66.3" y="29.7">CBUS</text>
<text x="117.6" y="28.2">k</text>
<text x="123.2" y="28.2">a</text>
<text x="210.6" y="28.2">a</text>
<text x="216.7" y="28.2">k</text>
<text x="47" y="30.2">5</text>
<text x="47" y="34.8">6</text>
<text x="51.6" y="31.7">S-8</text>
<text x="117.1" y="33.8">LED4</text>
<text x="151.6" y="32.8">Use SPDT switches for</text>
<text x="151.6" y="35.6">all of the gate switches:</text>
<text x="211.1" y="33.8">LED5</text>
<text x="8.4" y="41.9" transform="rotate(-90 8.4 41.9)">a</text>
<text x="11.4" y="41.9">D13</text>
<text x="23.6" y="36.8">com</text>
<text x="47" y="39.4">7</text>
<text x="51.6" y="36.3">S-9</text>
<text x="51.6" y="40.9">S-10</text>
<text x="80.5" y="36.3" transform="rotate(-90 80.5 36.3)">2</text>
<text x="83.6" y="38.9">R30</text>
<text x="83.6" y="41.9">3K</text>
<text x="105.4" y="40.4">1</text>
<text x="113.5" y="40.4">2</text>
<text x="118.1" y="37.8">D14</text>
<text x="151.6" y="38.4">S5, S7, S10, etc.</text>
<text x="212.6" y="38.4">D15</text>
<text x="220.2" y="40.4">1</text>
<text x="228.3" y="40.4">2</text>
<text x="8.4" y="47.5" transform="rotate(-90 8.4 47.5)">k</text>
<text x="14" y="47">C11</text>
<text x="21.1" y="46.5">1</text>
<text x="47" y="43.9">8</text>
<text x="51.6" y="45.5">S-11</text>
<text x="80.5" y="43.9" transform="rotate(-90 80.5 43.9)">1</text>
<text x="108.5" y="44.5">S7</text>
<text x="117.6" y="43.4">k</text>
<text x="123.2" y="43.4">a</text>
<text x="163.8" y="47">+12V</text>
<text x="210.6" y="43.4">a</text>
<text x="216.7" y="43.4">k</text>
<text x="223.3" y="44.5">S8</text>
<text x="14" y="50">47pF</text>
<text x="21.1" y="52.6">2</text>
<text x="46.5" y="53.1">10</text>
<text x="47" y="48.5">9</text>
<text x="51.6" y="50">S-12</text>
<text x="117.6" y="50">k</text>
<text x="123.2" y="50">a</text>
<text x="210.6" y="50">a</text>
<text x="216.7" y="50">k</text>
<text x="46.5" y="57.7">11</text>
<text x="51.6" y="54.1">S-13</text>
<text x="51.6" y="59.2">S-14</text>
<text x="116.6" y="55.1">LED6</text>
<text x="118.1" y="58.7">D16</text>
<text x="163.8" y="56.6">24</text>
<text x="211.6" y="55.1">LED7</text>
<text x="212.6" y="58.7">D17</text>
<text x="46.5" y="62.2">12</text>
<text x="51.6" y="63.8">S-15</text>
<text x="105.4" y="61.2">1</text>
<text x="108.5" y="65.3">S10</text>
<text x="113.5" y="61.2">2</text>
<text x="117.6" y="64.3">k</text>
<text x="123.2" y="64.3">a</text>
<text x="162.8" y="63.8">CD4514</text>
<text x="164.8" y="60.7">Vdd</text>
<text x="210.6" y="64.3">a</text>
<text x="216.7" y="64.3">k</text>
<text x="220.2" y="61.2">1</text>
<text x="223.3" y="65.3">S11</text>
<text x="228.3" y="61.2">2</text>
<text x="117.6" y="70.4">k</text>
<text x="123.2" y="70.4">a</text>
<text x="155.7" y="68.8">11</text>
<text x="160.3" y="70.4">S-0</text>
<text x="165.9" y="66.8">U5</text>
<text x="169.9" y="70.4">S-8</text>
<text x="175.5" y="68.8">18</text>
<text x="210.6" y="70.4">a</text>
<text x="216.7" y="70.4">k</text>
<text x="6.9" y="75.9">Use Mode</text>
<text x="22.6" y="73.4" transform="rotate(-90 22.6 73.4)">3</text>
<text x="27.2" y="73.4" transform="rotate(-90 27.2 73.4)">4</text>
<text x="31.2" y="73.4" transform="rotate(-90 31.2 73.4)">5</text>
<text x="35.8" y="73.4" transform="rotate(-90 35.8 73.4)">6</text>
<text x="38.9" y="75.9">Random 16</text>
<text x="70.9" y="75.4">RND</text>
<text x="117.1" y="75.9">LED8</text>
<text x="155.7" y="78">10</text>
<text x="157.2" y="73.4">9</text>
<text x="160.3" y="74.9">S-1</text>
<text x="169.9" y="74.9">S-9</text>
<text x="175.5" y="73.4">17</text>
<text x="176" y="78">20</text>
<text x="211.1" y="75.9">LED9</text>
<text x="8.3" y="78.7">Setting</text>
<text x="19.1" y="79">S12</text>
<text x="25.1" y="81.5" transform="rotate(-90 25.1 81.5)">1</text>
<text x="33.8" y="81.5" transform="rotate(-90 33.8 81.5)">2</text>
<text x="105.4" y="82.6">1</text>
<text x="113.5" y="82.6">2</text>
<text x="118.1" y="80">D18</text>
<text x="157.2" y="82.6">8</text>
<text x="160.3" y="79.5">S-2</text>
<text x="168.9" y="79.5">S-10</text>
<text x="175.5" y="82.6">19</text>
<text x="212.6" y="80.5">D19</text>
<text x="220.2" y="82.6">1</text>
<text x="228.3" y="82.6">2</text>
<text x="27.2" y="89.7">1</text>
<text x="70.4" y="87.1">Gate</text>
<text x="71.1" y="89.9">Bus</text>
<text x="108.5" y="86.6">S13</text>
<text x="117.6" y="85.6">k</text>
<text x="123.2" y="85.6">a</text>
<text x="157.2" y="87.1">7</text>
<text x="160.3" y="84.1">S-3</text>
<text x="160.3" y="88.6">S-4</text>
<text x="168.9" y="84.1">S-11</text>
<text x="168.9" y="88.6">S-12</text>
<text x="175.5" y="87.1">14</text>
<text x="210.6" y="85.6">a</text>
<text x="216.7" y="85.6">k</text>
<text x="223.3" y="86.6">S14</text>
<text x="17" y="91.2">SP4T</text>
<text x="36.5" y="93.2">Sequencer</text>
<text x="40.9" y="90.7">S25</text>
<text x="117.6" y="93.2">k</text>
<text x="123.2" y="93.2">a</text>
<text x="157.2" y="91.7">6</text>
<text x="160.3" y="93.2">S-5</text>
<text x="168.9" y="93.2">S-13</text>
<text x="175.5" y="91.7">13</text>
<text x="210.6" y="93.2">a</text>
<text x="216.7" y="93.2">k</text>
<text x="16" y="101.9">2</text>
<text x="21.1" y="101.9">3</text>
<text x="26.2" y="101.9">4</text>
<text x="31.2" y="101.9">5</text>
<text x="35.8" y="96">Mode Setting</text>
<text x="63.8" y="98.8">GB</text>
<text x="116.6" y="98.3">LED10</text>
<text x="118.1" y="101.9">D20</text>
<text x="157.2" y="96.3">5</text>
<text x="157.2" y="100.8">4</text>
<text x="160.3" y="97.8">S-6</text>
<text x="168.9" y="97.8">S-14</text>
<text x="175.5" y="96.3">16</text>
<text x="175.5" y="100.8">15</text>
<text x="211.6" y="98.3">LED11</text>
<text x="212.6" y="101.9">D21</text>
<text x="35.8" y="107.2">Sequence</text>
<text x="36.5" y="104.4">(nc) 16 Step</text>
<text x="105.4" y="104.4">1</text>
<text x="113.5" y="104.4">2</text>
<text x="117.6" y="107.4">k</text>
<text x="123.2" y="107.4">a</text>
<text x="157.2" y="106.9">2</text>
<text x="160.3" y="102.4">S-7</text>
<text x="168.9" y="102.4">S-15</text>
<text x="210.6" y="107.4">a</text>
<text x="216.7" y="107.4">k</text>
<text x="220.2" y="104.4">1</text>
<text x="228.3" y="104.4">2</text>
<text x="72.4" y="113.5" transform="rotate(-90 72.4 113.5)">2</text>
<text x="108.5" y="108.5">S17</text>
<text x="117.6" y="113.5">k</text>
<text x="123.2" y="113.5">a</text>
<text x="157.2" y="111.5">3</text>
<text x="160.3" y="108.5">In-A</text>
<text x="160.3" y="113">In-B</text>
<text x="176.5" y="109.5">+12V</text>
<text x="210.6" y="113.5">a</text>
<text x="216.7" y="113.5">k</text>
<text x="223.3" y="108.5">S18</text>
<text x="6.9" y="116.6">REV</text>
<text x="18.5" y="116.6">CLR</text>
<text x="29.7" y="116.6">STP</text>
<text x="75.4" y="115.6">R25</text>
<text x="75.4" y="118.6">4.7K</text>
<text x="117.1" y="119.1">LED12</text>
<text x="156.2" y="116.1">21</text>
<text x="160.3" y="117.6">In-C</text>
<text x="169.4" y="116.1">STB</text>
<text x="176" y="119.1">23</text>
<text x="176" y="114.6">1</text>
<text x="211.1" y="119.1">LED13</text>
<text x="4.8" y="122.7">Reverse</text>
<text x="6.2" y="125.5">At Cnt</text>
<text x="17.5" y="122.7">Reset</text>
<text x="17.5" y="125.5">At Cnt</text>
<text x="28.7" y="125.5">At Cnt</text>
<text x="29.4" y="122.7">Stop</text>
<text x="72.4" y="121.2" transform="rotate(-90 72.4 121.2)">1</text>
<text x="105.4" y="125.7">1</text>
<text x="113.5" y="125.7">2</text>
<text x="118.1" y="123.7">D22</text>
<text x="156.2" y="120.6">22</text>
<text x="160.3" y="122.2">In-D</text>
<text x="164.8" y="125.7">Vss</text>
<text x="169.9" y="120.6">INH</text>
<text x="212.6" y="123.7">D23</text>
<text x="220.2" y="125.7">1</text>
<text x="228.3" y="125.7">2</text>
<text x="108.5" y="129.8">S19</text>
<text x="117.6" y="128.8">k</text>
<text x="123.2" y="128.8">a</text>
<text x="163.8" y="129.8">12</text>
<text x="210.6" y="128.8">a</text>
<text x="216.7" y="128.8">k</text>
<text x="223.3" y="129.8">S20</text>
<text x="117.6" y="135.4">k</text>
<text x="123.2" y="135.4">a</text>
<text x="210.6" y="135.4">a</text>
<text x="216.7" y="135.4">k</text>
<text x="4.8" y="143" transform="rotate(-90 4.8 143)">2</text>
<text x="8.4" y="143.5">R26</text>
<text x="116.6" y="140.5">LED14</text>
<text x="211.6" y="140.5">LED15</text>
<text x="8.4" y="146.6">100K</text>
<text x="18" y="146.6">CD40106</text>
<text x="21.6" y="149.6">U6-C</text>
<text x="42.4" y="147.1">CD40106</text>
<text x="105.4" y="146.6">1</text>
<text x="113.5" y="146.6">2</text>
<text x="117.6" y="149.6">k</text>
<text x="118.1" y="144">D24</text>
<text x="123.2" y="149.6">a</text>
<text x="210.6" y="149.6">a</text>
<text x="212.6" y="144">D25</text>
<text x="216.7" y="149.6">k</text>
<text x="220.2" y="146.6">1</text>
<text x="228.3" y="146.6">2</text>
<text x="4.8" y="150.6" transform="rotate(-90 4.8 150.6)">1</text>
<text x="15.5" y="153.7">5</text>
<text x="29.7" y="153.7">6</text>
<text x="40.9" y="153.7">9</text>
<text x="47.5" y="150.1">U6-D</text>
<text x="55.1" y="153.7">8</text>
<text x="61.2" y="153.7">1</text>
<text x="63.2" y="151.6">R27</text>
<text x="68.8" y="153.7">2</text>
<text x="82.6" y="155.2">GATE</text>
<text x="108.5" y="150.6">S21</text>
<text x="117.6" y="155.7">k</text>
<text x="123.2" y="155.7">a</text>
<text x="210.6" y="155.7">a</text>
<text x="216.7" y="155.7">k</text>
<text x="223.3" y="150.6">S22</text>
<text x="63.8" y="158.8">1K</text>
<text x="72.9" y="157.2">1</text>
<text x="78" y="160.8">C12</text>
<text x="117.1" y="161.3">LED16</text>
<text x="144" y="160.8">QA</text>
<text x="152.7" y="160.8">QB</text>
<text x="161.3" y="160.8">QC</text>
<text x="169.9" y="160.8">QD</text>
<text x="211.1" y="161.3">LED17</text>
<text x="7.4" y="167.4">D28</text>
<text x="41.9" y="164.8">CD40106</text>
<text x="47" y="167.9">U6-E</text>
<text x="72.9" y="163.3">2</text>
<text x="77.5" y="163.3">.001uF</text>
<text x="105.4" y="167.9">1</text>
<text x="113.5" y="167.9">2</text>
<text x="118.1" y="165.9">D26</text>
<text x="212.6" y="165.9">D27</text>
<text x="220.2" y="167.9">1</text>
<text x="228.3" y="167.9">2</text>
<text x="7.9" y="169.9" transform="rotate(-90 7.9 169.9)">a</text>
<text x="18.5" y="169.9" transform="rotate(-90 18.5 169.9)">a</text>
<text x="28.2" y="174" transform="rotate(-90 28.2 174)">1</text>
<text x="29.2" y="168.4">C13</text>
<text x="34.3" y="174" transform="rotate(-90 34.3 174)">2</text>
<text x="39.9" y="171.5">11</text>
<text x="54.6" y="171.5">10</text>
<text x="61.2" y="171.5">1</text>
<text x="63.2" y="169.4">R29</text>
<text x="68.8" y="171.5">2</text>
<text x="82.6" y="173">TRIG</text>
<text x="108.5" y="172">S23</text>
<text x="117.6" y="170.9">k</text>
<text x="123.2" y="170.9">a</text>
<text x="210.6" y="170.9">a</text>
<text x="216.7" y="170.9">k</text>
<text x="223.3" y="172">S24</text>
<text x="7.9" y="175" transform="rotate(-90 7.9 175)">k</text>
<text x="9.9" y="177">D29</text>
<text x="18.5" y="175" transform="rotate(-90 18.5 175)">k</text>
<text x="24.6" y="178.1">0.001uF</text>
<text x="37.8" y="177.5" transform="rotate(-90 37.8 177.5)">2</text>
<text x="63.8" y="176.5">1K</text>
<text x="72.9" y="175">1</text>
<text x="78" y="178.6">C14</text>
<text x="37.8" y="185.2" transform="rotate(-90 37.8 185.2)">1</text>
<text x="40.9" y="182.1">R28</text>
<text x="40.9" y="185.2">100K</text>
<text x="55.1" y="180.1">+12V</text>
<text x="72.9" y="181.1">2</text>
<text x="77.5" y="181.1">.001uF</text>
<text x="3.8" y="186.2">DN</text>
<text x="14.5" y="186.2">UP</text>
</g>
</svg>
